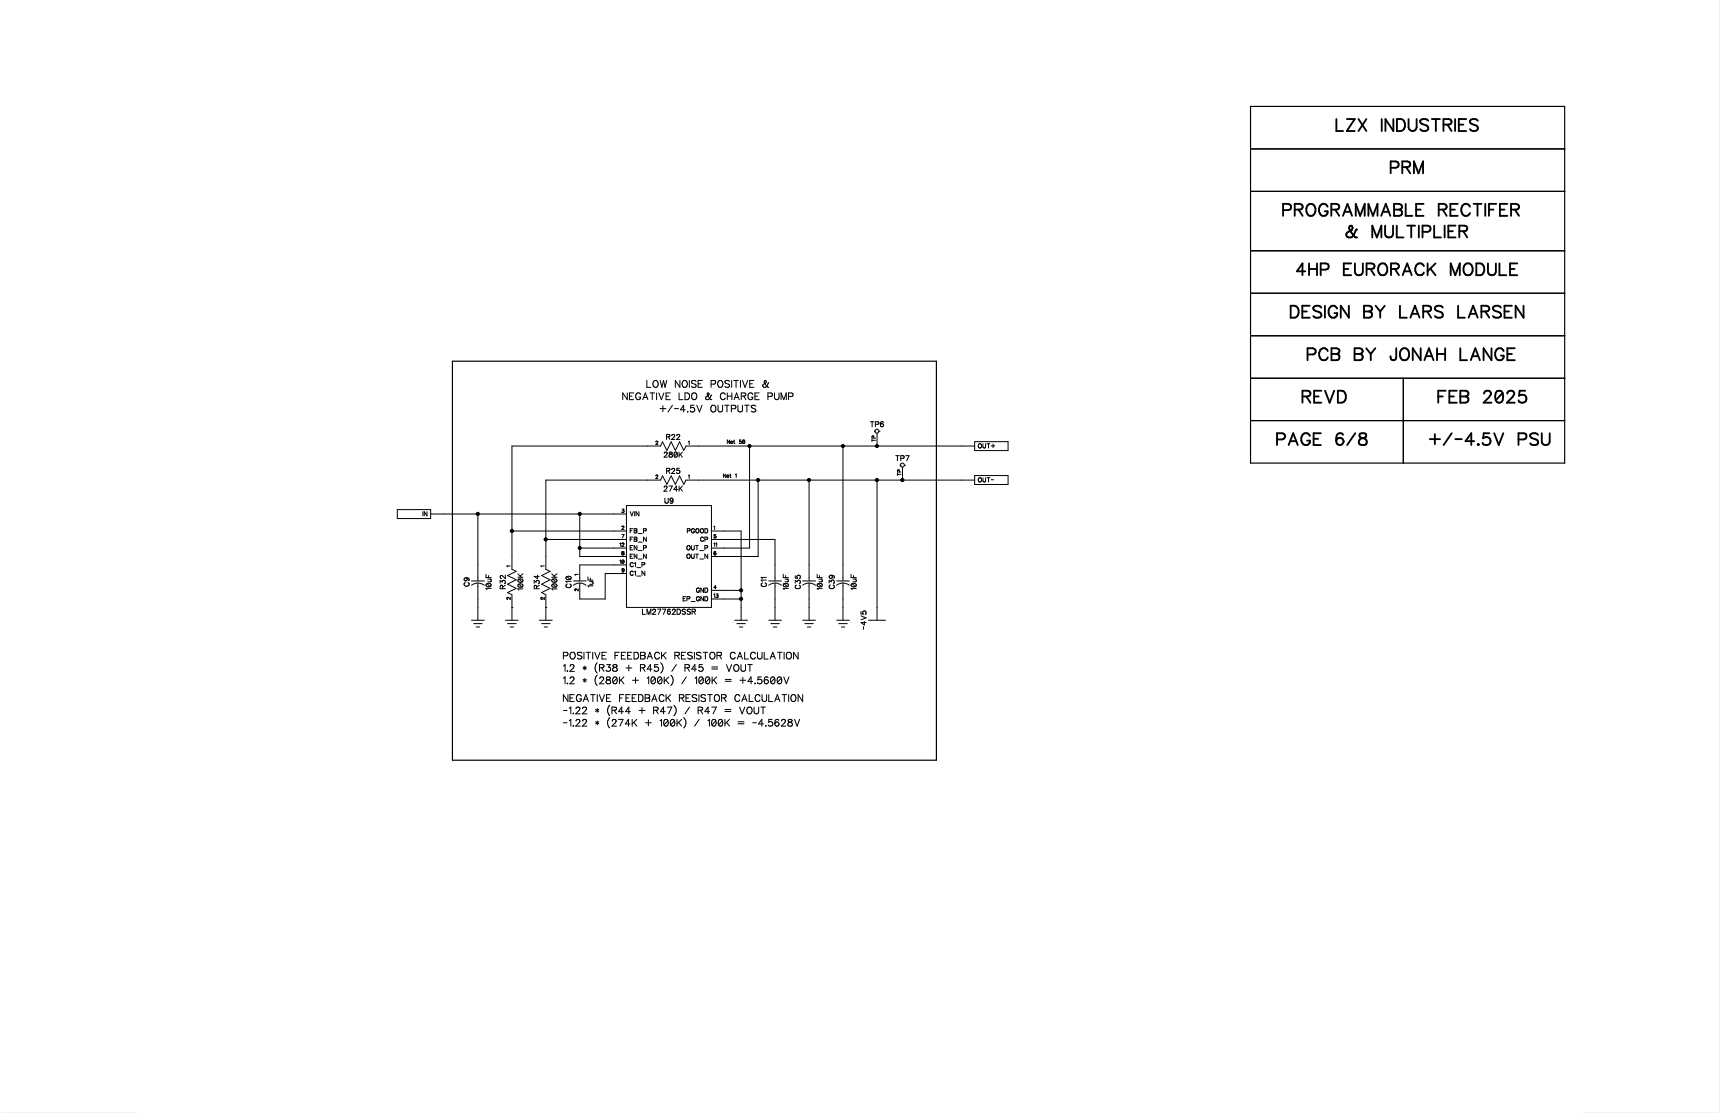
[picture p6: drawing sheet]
<svg xmlns="http://www.w3.org/2000/svg" width="432mm" height="279mm" viewBox="0 0 432 279" stroke-linecap="round" stroke-linejoin="round" font-family="sans-serif">
<g fill="#000" stroke="#000" stroke-width=".25">
<path d="M0 0h431.8v279.4h-431.8z"/>
<circle cx="188.2" cy="112" r=".38"/>
<circle cx="211.6" cy="112" r=".39"/>
<circle cx="220.1" cy="112" r=".39"/>
<circle cx="120" cy="129" r=".4"/>
<circle cx="128.5" cy="133.3" r=".4"/>
<circle cx="137" cy="135.4" r=".4"/>
<circle cx="145.6" cy="129" r=".39"/>
<circle cx="145.6" cy="137.6" r=".39"/>
<circle cx="190.3" cy="120.5" r=".4"/>
<circle cx="203.1" cy="120.5" r=".4"/>
<circle cx="220.2" cy="120.5" r=".4"/>
<circle cx="226.5" cy="120.5" r=".4"/>
<circle cx="186" cy="148.2" r=".4"/>
<circle cx="186" cy="150.3" r=".4"/>
</g>
<g fill="#fff" stroke="#fff" stroke-width=".25">
<path d="M0 0h431.8v279.4h-431.8z"/>
<path d="M34.7 0h362.3v279.4h-362.3z"/>
</g>
<g fill="none" stroke="#000" stroke-width=".25">
<path d="M157.5 98.6v1.7l-1.2-1.7v1.7M158 99.4h.7M159.1 98.6h-1.1v1.7h1.1M160.8 99a.64 .64 0 0 0-.7-.4 .64 .64 0 0 0-.5 .7v.4a.61 .61 0 0 0 .6 .6 .61 .61 0 0 0 .6-.6h-.4M161.6 99.8h.8M162.4 95.5v1.7h1M163.2 98.6h1.1M163.7 98.6v1.7M164.1 95.8a.78 .78 0 0 1 1.1 .1 .78 .78 0 0 1-.1 1.1 .78 .78 0 0 1-1.1-.1 .78 .78 0 0 1 .1-1.1zM164.8 98.6v1.7M165.4 98.6l.6 1.7 .7-1.7M165.7 95.5l.5 1.7 .4-1.7 .4 1.7 .4-1.7"/>
<path d="M167.2 99.4h.7M168.3 98.6h-1.1v1.7h1.1M170.5 98.6v1.7h.9M170.7 95.5v1.7l-1.2-1.7v1.7M171.4 95.8a.78 .78 0 0 1 1.1 .1 .78 .78 0 0 1-.1 1.1 .78 .78 0 0 1-1.1-.1 .78 .78 0 0 1 .1-1.1zM172 98.6h.6a.91 .91 0 0 1 .5 .9 .91 .91 0 0 1-.5 .8h-.6zM173.1 95.5v1.7M173.8 98.8l.3-.2a.82 .82 0 0 1 .9 .9 .82 .82 0 0 1-1.1 .7l-.2-.5zM174.8 95.8l-.2-.2a.62 .62 0 0 0-1 .3l.1 .3 1 .4 .1 .4-.2 .2a.74 .74 0 0 1-1-.2M175.3 96.4h.6M176.3 95.5h-1v1.7h1M178.5 96.4h1l.2-.3-.1-.4-1.1-.2v1.7"/>
<path d="M178.7 99.2h-.1a1.13 1.13 0 0 1-1.3 1l-.2-.2 .1-.3 .8-.7-.2-.4-.3 .2a1.77 1.77 0 0 0 1.2 1.5M180.3 95.8a.78 .78 0 0 1 1.1 .1 .78 .78 0 0 1-.1 1.1 .78 .78 0 0 1-1.1-.1 .78 .78 0 0 1 .1-1.1zM182.1 99a.64 .64 0 0 0-.7-.4 .64 .64 0 0 0-.6 .7v.4a.63 .63 0 0 0 .6 .6 .63 .63 0 0 0 .7-.4M182.6 98.6v1.7M182.6 99.4h1.1M183.1 95.8a.64 .64 0 0 0-.6-.3 .64 .64 0 0 0-.5 .4l.2 .3 .8 .3 .1 .5a.72 .72 0 0 1-1.1 0M183.7 95.5v1.7M183.7 98.6v1.7M184.2 95.5h1.1M184.5 99.8h.8M184.8 95.5v1.7M185.9 95.5v1.7"/>
<path d="M186.1 99.4h1l.1-.5-.4-.3h-.7v1.7M186.4 95.5l.6 1.7 .7-1.7M186.7 99.4l.5 .9M188.2 96.4h.7M189 99a.61 .61 0 0 0-.7-.4 .61 .61 0 0 0-.5 .7v.4a.6 .6 0 0 0 .6 .6 .6 .6 0 0 0 .6-.6h-.4M189.3 95.5h-1.1v1.7h1.1M189.5 99.4h.7M190.6 98.6h-1.1v1.7h1.1M192.8 99.5l1-.1v-.6l-1-.2v1.7M193 96.1l-.4 .6a.55 .55 0 0 1-.6 .6 .55 .55 0 0 1-.4-.7l.7-.5 .1-.3-.3-.3-.2 .3v.4l.8 1h.3M194.4 98.6v1.3l.5 .4 .4-.1 .3-.3v-1.3M198 99.5l.9-.1 .2-.5-.4-.3h-.7v1.7"/>
<path d="M161.4 100.3l.6-1.7 .6 1.7M164.7 111l.1-.3 .3 .2-.5 .7h.6M164.7 119.4v.1M164.7 119.3h.4v.2l-.5 .6h.6M164.7 119.3h.1M164.7 119.3v.1M165.7 102.6h1.5M166.4 101.9v1.4M166.8 113.8l.1-.3h.4l.2 .4-.8 .9h.9M167.3 118.2h.6l.3-.4-.3-.2h-.6v1.3M167.8 109.6l.4 .7M167.8 118.2l.4 .7"/>
<path d="M168.1 109.6h-.8M168.1 113.5v.4l.3 .1a.38 .38 0 0 1 .4 .5 .38 .38 0 0 1-.5 .3l-.2-.1-.2-.4 .8-.4v-.2zM168.1 109.6h.1M168.1 109.6v-.5h-.8v1.2M168.7 109.3l.4-.2 .3 .3-.8 .9h.8M168.7 117.9l.2-.3 .5 .2-.8 1.1h.8M168.7 109.3h.1M168.8 101.7l-1.1 1.7M169.3 102.6h1M169.9 109.3l.5-.2 .2 .3-.8 .9h.9M169.9 109.3h.1M170 113.7l-.1-.2h-.5l-.2 1"/>
<path d="M170 113.7l-.1 1h-.5l-.2-.2M170 113.7l-.8 .8M170.5 113.5v1.3M170.6 117.6h-.6l-.1 .5a.47 .47 0 0 1 .8 .2 .47 .47 0 0 1-.6 .6l-.3-.3M170.8 114l.5 .8M171.3 113.5l-.8 .8M172 102.9h-1.2l.8-1.2v1.7M172.6 103.3v.1zM172.8 110.9l.2-.2v.9M172.8 119.4l.2-.1v.8M174.2 101.7h-.8v.7a.61 .61 0 0 1 .9 0 .61 .61 0 0 1-.1 1 .61 .61 0 0 1-.9-.3M174.9 101.7l.7 1.7 .6-1.7"/>
<path d="M178.7 101.8l.2-.1a.82 .82 0 0 1 .8 .9 .82 .82 0 0 1-1 .7l-.3-.5zM180.3 101.7v1.3l.4 .4 .6-.2 .1-1.5M181.9 101.7h1.1M182.2 119v.8l-.6-.8v.8M182.5 119.5l.2 .3 .3-.1M182.5 119.4l.3-.1 .2 .2h-.5zM182.5 101.7v1.7M183.1 110.4v.9l-.5-.9v.9M183.2 119.3h.3M183.3 119v.7l.2 .1M183.4 111l.2 .3 .3-.1M183.5 110.8h.3l.1 .2h-.5z"/>
<path d="M183.6 102.6l1-.1 .1-.2v-.4l-1.1-.2v1.7M184.1 110.7h.3M184.3 110.4v.8l.2 .1M184.3 100.3l.6-1.7 .7 1.7M184.6 119.2l.2-.2v.8M185.3 101.7v1.3v.2l.5 .2 .5-.2 .1-1.5M185.6 111.2v.1M185.6 111.3h.1M186.1 110.4h-.4l-.1 .4a.3 .3 0 0 1 .4 0 .3 .3 0 0 1 .1 .4 .3 .3 0 0 1-.4 .1M186.9 110.6v.7l-.5-.1M186.9 110.6l-.4-.1-.1 .7M186.9 110.6l-.5 .6"/>
<path d="M186.9 101.7h1.2M187.5 101.7v1.7M188.2 112v25.6h-9.6M189.7 102l-.4-.3-.7 .3 .2 .4 .8 .3 .1 .3v.2l-.4 .2-.7-.2M196.1 100.3v-1.7l.7 1.7 .6-1.7v1.7M211.6 112v33.8M218.5 105.9h.9M218.9 110.5h.9M218.9 110.3v.5M218.9 105.9v1.2M219.4 110l-.1-.5h-.3l-.1 .5h.9M219.6 108.2h.1"/>
<path d="M219.6 108.2a.51 .51 0 0 1 .5-.5 .51 .51 0 0 1 .5 .5M219.6 108.2a.51 .51 0 0 0 .5 .6 .51 .51 0 0 0 .5-.6M220.2 112h.1M220.2 108.8v3.2M220.5 105.9h-.7v1.2M220.5 105.9l.1 .1M220.6 106l-.1 .5h-.7M220.7 108.2h.1M221 106.7l.1 .3 .3 .1M221.4 107.1h.1M221.4 106.3h.1M221.4 106.3l-.4 .4"/>
<path d="M221.4 106.3l.4 .4-.4 .4M221.7 106l-.5-.1-.2 .8M224.9 114.4h.8M225.3 114.4v1.3M225.3 118.8v.6M225.3 119.1h.9M225.8 118.5l-.1-.5h-.3l-.1 .5h.9M226 116.8h.1M226.1 115.1l.8-.1 .1-.2-.1-.4h-.8v1.3M226.6 117.3v3.2M227.1 116.8h.1M227.4 114.4h.8l-.6 1.3"/>
<path d="M244.7 112h-72.5l-.5 1.1-1.1-2.2-1.1 2.2-1-2.2-1.1 2.2-1.1-2.2-.5 1.1h-37.3v30.9l1.1 .5-2.2 1.1 2.2 1-2.2 1.1 2.2 1.1-2.2 1.1 1.1 .5v6.4M244.7 110.9h8.4v2.2h-8.4zM244.7 119.4h8.4v2.2h-8.4zM246.8 111.4v.9l.3 .2 .3-.2v-.9M246.8 119.9v.8l.3 .3 .3-.2v-.9M247.8 111.4h.7M247.8 119.9h.7M248.2 111.4v1.1M248.2 119.9v1.1M248.8 111.9h.9M249.3 111.5v.9M99.7 127.9h8.4v2.3h-8.4z"/>
<path d="M106.2 128.4v1.1M107.2 128.4v1.1l-.7-1.1v1.1M108.1 129h49.2M120 129v16.8M128.5 133.3h.1M128.5 133.3h28.8M137 135.4h20.3M145.5 129h.1M145.5 129v10.7h11.8M145.5 137.6h11.8M155.6 136.5l.2-.2v.9M156.1 134.2h.6l-.4 .8"/>
<path d="M156.1 132.2l.2-.1 .3 .1-.5 .7h.6M156.1 136.5l.4-.2 .1 .3-.5 .6h.6M156.1 136.5h.1M156.2 138.5v.2l.5 .3a.3 .3 0 0 1-.3 .3 .3 .3 0 0 1-.3-.3l.5-.4zM156.2 127.8h.4l-.2 .3a.29 .29 0 0 1 .2 .3 .29 .29 0 0 1-.2 .3 .29 .29 0 0 1-.3-.2M157.3 126.9h21.3v25.6h-21.3zM158.2 128.4l.4 1.1 .4-1.1M158.2 137.5h.4M158.2 139.6h.4M158.2 133.2h.4M158.2 135.3h.4M158.9 132.7h-.7v1.1"/>
<path d="M158.9 134.8h-.7v1.1M158.9 136.9h-.7v1.1h.7M158.9 139.1h-.7v1.1h.7M159.2 134.8l.6 .1 .1 .4h-.3l.3 .3-.1 .2-.6 .1zM159.2 132.7l.7 .1v.2l-.3 .2 .3 .1-.1 .4-.6 .1zM159.2 133.2h.4M159.2 135.3h.4M159.3 128.4v1.1M159.9 136.9v1.1l-.7-1.1v1.1M159.9 139.1v1.1l-.7-1.1v1.1M160.2 138.2h1M160.2 133.9h1"/>
<path d="M160.2 136.1h1M160.4 128.4v1.1l-.7-1.1v1.1M161.5 137.5h.6l.1-.4-.7-.2v1.1M161.5 133.3l.7-.1v-.4l-.7-.1v1.1M162.3 134.8v1.1l-.8-1.1v1.1M162.3 139.1v1.1l-.8-1.1v1.1M166.8 122.3l.2-.3 .5 .3-.8 1h.8M166.9 125.1l.1 1.1 .3 .1 .4-.1 .1-1.1M167.9 122h.9l-.7 1.3M169 125.5a.59 .59 0 0 1-.5 .8l-.3-.1M170.1 122.9h-.9l.6-.9v1.3M170.5 122v1.3"/>
<path d="M170.8 122.6l.5 .7M171.3 122l-.8 .9M172.6 133.3l.5-.1 .2-.3-.3-.2h-.4v1.1M172.6 137l.2-.1a.54 .54 0 0 1 .5 .6 .54 .54 0 0 1-.7 .5l-.2-.4zM173.6 136.9v.9l.3 .2 .3-.1 .1-1M173.6 139.1v.8l.3 .3 .3-.2 .1-.9M174.3 133a.39 .39 0 0 0-.4-.3 .39 .39 0 0 0-.3 .4l.2 .6h.4l.1-.4h-.2M174.6 136.9h.7M174.6 139.1h.7M174.8 132.8l.2-.1a.49 .49 0 0 1 .5 .6 .49 .49 0 0 1-.7 .3l-.1-.3zM175 136.9v1.1M175 139.1v1.1"/>
<path d="M175.7 138.2h.9M176.6 135.1l-.1-.2a.51 .51 0 0 0-.7 .5 .51 .51 0 0 0 .7 .4l.1-.2M177 137.5h.6v-.4l-.6-.2v1.1M177 132.7h.3a.58 .58 0 0 1 .4 .5 .58 .58 0 0 1-.4 .6h-.3zM177.6 135.3l-.6 .1M177.6 135.3v-.4l-.6-.1v1.1M177.6 135.3h.1M177.7 139.1v1.1l-.7-1.1v1.1M178.6 133.3h7.5v22.4M178.6 135.4h16v10.4M179.2 132.2l.2-.1v.8M179.2 136.5l.2-.2v.9"/>
<path d="M179.7 134.2h-.4v.4a.29 .29 0 0 1 .4 0 .29 .29 0 0 1 0 .4 .29 .29 0 0 1-.5-.1M179.7 138.6l-.4-.1-.1 .5M179.7 136.5l.2-.2v.9M190.3 120.5v19.2h-11.7M203.1 120.5h.1M203.1 120.5v25.3M220.2 120.5v35.2M226.6 120.5h.1M244.7 120.5h-72.5l-.5 1.1-1.1-2.1-1.1 2.1-1-2.1-1.1 2.1-1.1-2.1-.5 1h-28.8v22.4l1.1 .5-2.1 1.1 2.1 1-2.1 1.1 2.1 1.1-2.1 1.1 1 .5v6.4M248.8 120.4h.6M116.8 146.2a.54 .54 0 0 0-.1 .8 .54 .54 0 0 0 .8 0 .54 .54 0 0 0 0-.8M116.9 145a.64 .64 0 0 1 .9 .4l-.2 .4"/>
<path d="M118.4 145.8h3.2M118.4 155.7h3.2M118.4 146.9a2.66 2.66 0 0 1 3.2 0M118.9 156.5h2.1M119.5 157.4h.9M120 146.3v9.4M122 144.2v.8h1.3M122.3 146.5l-.3 .3 .1 .3 .5 .2 .5-.1M122.3 146.5l.5-.1 .4 .2 .1 .3-.2 .3M122.3 146.5l.8 .7M122.4 145.4h.9M122.6 144.5v.5"/>
<path d="M123.1 145.4l.2 .3-.1 .3h-.8M123.3 147.7h-1.3l.3 .3M125.6 146.4v-.7l.5 .4a.4 .4 0 0 1 .3-.4 .4 .4 0 0 1 .5 .3l-.3 .5M125.8 145.2h.1M126.2 147.8l-.1-.8-.3-.1-.2 .3v.6h1.3M126.9 144.4v.9l-.8-.8a.36 .36 0 0 0-.5 .2 .36 .36 0 0 0 .2 .5M126.9 146.9l-.7 .5M126.9 155.7h3.2M127.4 156.5h2.2M128.1 149.9v.6l-.7-.6-.1 .4 .2 .2M128.1 157.4h.8M128.1 142.1h-.8l.1 .2"/>
<path d="M128.5 152.5h.1M130 144.9h1.3M130 144.1l.9 .8M130.3 145.4l.9 .1v.5l-.1 .1M130.3 146.6l-.3 .3 .1 .3 1 .2M130.3 146.6h.4l.5 .2v.4l-.1 .2M130.3 145.4l-.3 .3 .1 .3 .5 .2 .5-.1M130.3 146.6l.8 .8M130.3 145.4l.8 .7M131.3 147.8h-1.3l.3 .3M131.3 144.1l-.7 .5M134.1 146.4v-.6l.5 .3a.43 .43 0 0 1 .4-.4 .43 .43 0 0 1 .4 .4 .43 .43 0 0 1-.3 .5"/>
<path d="M134.7 147.8v-.7l-.4-.2-.1 .2-.1 .7h1.3M135 144.4v.9l-.9-.6h1.3M135.4 146.9l-.7 .5M135.4 155.7h3.2M135.8 150l.2 .5M135.9 150h-.1M136 150.5h.1M136 156.5h2.1M136 149.9h.1M136 149.9l-.1 .1M136.6 157.4h.9M136.7 142.1h-.9l.2 .2"/>
<path d="M136.7 149.9v.6l-.7-.6M137 152.5h.1M138.5 144.9h1.3M138.5 144.1l.9 .8M138.8 145.4l.9 .1 .1 .3-.2 .3M138.8 146.6l-.3 .3 .1 .3 1 .2M138.8 146.6h.5l.4 .2 .1 .3-.2 .3M138.8 145.4l-.3 .3 .1 .3 .5 .2 .5-.1M138.8 146.6l.8 .8M138.8 145.4l.8 .7M139.8 147.8h-1.3l.3 .3M139.8 144.1l-.7 .5"/>
<path d="M142.3 144.7l-.2 .3 .1 .3 .9 .2M142.3 144.7h.5l.5 .1 .1 .4-.3 .3M142.3 144.7l.8 .8M142.4 146.6l-.1 .1a.61 .61 0 0 0 .3 .9 .61 .61 0 0 0 .8-.4v-.3l-.4-.3M143.4 145.9h-1.3l.2 .3M144 146.9a2.61 2.61 0 0 1 3.1 0M144 145.8h3.2M145.2 147.8v.5l-.7-.5-.2 .4 .2 .1M145.2 144.2h-.9l.2 .2M147.6 144.8v.8h1.3M148 146h.9M148.2 145.1v.5"/>
<path d="M148.6 146l.3 .3-.1 .3-.8 .1M148.9 147.1h-1.3l.2 .3M155.6 140.8l.2-.2v.8M156.1 143l.3 .3M156.1 143h.1M156.4 143.3h.1M156.4 142.7l-.3 .3M156.4 142.7h.1M156.4 142.7l.3 .3M156.6 140.8l-.4-.2-.1 .7M156.6 140.8l-.1 .6-.4-.1M156.6 140.8l-.5 .5"/>
<path d="M156.7 143l-.3 .3M156.7 143l-.2 .6-.3-.1M157.3 144h-5.4v6.4h-6.4v-4.1M157.3 141.8h-11.8v4M159 143.6a.39 .39 0 0 0-.5-.2 .39 .39 0 0 0-.3 .4v.2a.39 .39 0 0 0 .3 .4 .39 .39 0 0 0 .5-.2M159 141.5a.39 .39 0 0 0-.5-.3 .39 .39 0 0 0-.3 .4 .45 .45 0 0 0 .1 .6 .45 .45 0 0 0 .6 0l.1-.2M159.3 141.4l.3-.2v1.1M159.3 143.6l.3-.2v1M159.9 144.6h1M159.9 142.5h1M160.2 140.3h1M161.2 141.8l.6-.1v-.4l-.6-.1v1.1"/>
<path d="M161.3 152.9v1.3h.7M161.9 143.4v1l-.7-1v1M162.4 154.2v-1.3l.5 1.3 .5-1.3v1.3M163.9 153l-.1 .2M164 153l.3-.1 .3 .4-.8 .9h.8M164 153h-.1M165.1 152.9h.8l-.6 1.3M166.3 152.9h.8l-.6 1.3M168.3 153.1l-.4-.2a.67 .67 0 0 0-.3 .9M168.9 153l-.1 .2M168.9 153l.4-.1 .2 .4-.8 .9h.9M168.9 153h.1"/>
<path d="M170 152.9h.4a.71 .71 0 0 1 .5 .7 .71 .71 0 0 1-.5 .6h-.4zM171.5 150.3h.4M172.1 153.1l-.3-.2-.6 .2 .2 .3 .6 .3 .1 .3-.3 .2-.6-.2M172.2 149.8h-.7v1h.7M172.5 150.3h.6v-.4l-.6-.1v1M173.4 153.1l-.3-.2-.5 .1v.4l.6 .3 .2 .3-.3 .2-.6-.2M173.5 151h1M173.7 153.5l.8-.1v-.4l-.8-.1v1.3M174.2 153.5l.4 .7M175.6 150a.44 .44 0 0 0-.6 0 .44 .44 0 0 0 0 .6 .44 .44 0 0 0 .6 0v-.2h-.3M175.6 147.9a.39 .39 0 0 0-.5-.3 .39 .39 0 0 0-.3 .4l.1 .5 .2 .2 .5-.2v-.2h-.3M175.7 140.3h.9"/>
<path d="M176.6 147.6v1.1l-.7-1.1v1.1M176.6 149.8v1l-.7-1v1M177 147.6l.5 .1 .1 .2v.6l-.3 .2h-.3zM177 149.8h.3a.58 .58 0 0 1 .4 .5 .58 .58 0 0 1-.4 .5h-.3zM178.6 148.2h7.5M178.6 150.4h7.5M179.2 149.3l.2-.2v.9M179.8 149.1h.5l-.3 .3 .3 .1v.4l-.4 .1-.2-.2M179.8 147.5h-.6l.4-.5v.8M184.4 155.7h3.3M185 156.5h2.1M185.6 157.4h.9"/>
<path d="M191.4 146.3a.45 .45 0 0 0-.3 .6 .45 .45 0 0 0 .5 .3h.3a.45 .45 0 0 0 .5-.3 .45 .45 0 0 0-.3-.6M192.4 144.9h-1.3l.2 .3M192.4 145.6h-1.3l.2 .3M193 146.9a2.61 2.61 0 0 1 3.2 0M193 145.8h3.2M193 155.7h3.2M193.5 156.5h2.2M194.1 157.4h.9M194.6 146.3v9.4M196.6 144.2v.8h1.3M196.8 146.5l.6-.1 .5 .2v.5l-.2 .1M196.8 146.5l-.1 .1v.5l.5 .2 .5-.1"/>
<path d="M196.8 146.5l.9 .7M197.1 145.4h.8M197.2 144.5v.5M197.7 145.4l.2 .1v.5h-.8M197.9 147.7h-1.3l.2 .3M199.6 144.5v.6l.6 .1a.44 .44 0 0 1 0-.7 .44 .44 0 0 1 .7 .1 .44 .44 0 0 1-.2 .6M199.9 146.9a.46 .46 0 0 0-.3 .5 .46 .46 0 0 0 .5 .4h.3a.46 .46 0 0 0 .5-.4 .46 .46 0 0 0-.3-.5M200.2 145.8l-.1 .2-.5-.3v.7M200.2 145.7a.44 .44 0 0 1 .7 .2 .44 .44 0 0 1-.2 .6M200.2 145.7v.1M201.5 145.8h3.2M201.5 155.7h3.2"/>
<path d="M201.5 146.9a2.66 2.66 0 0 1 3.2 0M202.1 156.5h2.1M202.7 157.4h.8M203.1 146.3v9.4M205.1 144.2v.8h1.3M205.4 146.5l-.2 .1v.5l.5 .2 .5-.1M205.4 146.5l.5-.1 .5 .2v.5l-.2 .1M205.4 146.5l.8 .7M205.6 145.4h.8M205.7 144.5v.5M206.2 145.4l.2 .3v.3h-.8M206.4 147.7h-1.3l.3 .3"/>
<path d="M208.2 146.3v-.6l.5 .3a.43 .43 0 0 1 .6-.3 .43 .43 0 0 1-.1 .8M208.2 144.8h.1M208.2 144.8l.3 .4M208.4 146.9a.53 .53 0 0 0-.2 .7 .53 .53 0 0 0 .8 .2 .48 .48 0 0 0 .5-.4 .48 .48 0 0 0-.4-.5M208.5 145.2h.1M208.6 144.4l.8 .2 .1 .3-.2 .3M208.6 144.4l.4 .4M208.6 144.4l-.4 .4M209 144.8h.1M209 144.8l-.4 .4M210 146.9a2.66 2.66 0 0 1 3.2 0M210.1 145.8h3.1"/>
<path d="M210.1 155.7h3.1M210.6 156.5h2.1M211.2 157.4h.8M211.6 146.3v9.4M213.7 144.2v.8h1.3M213.9 146.5l-.2 .3v.3l.5 .2 .5-.1M213.9 146.5l.5-.1 .5 .2 .1 .3-.3 .3M213.9 146.5l.8 .7M214.1 145.4h.9M214.3 144.5v.5M214.7 145.4l.3 .3-.1 .3h-.8M215 147.7h-1.3l.2 .3"/>
<path d="M216.2 154.6l1.2 .5-1.2 .5M216.2 153.5v.6l.5 .1-.1-.3a.46 .46 0 0 1 .3-.5 .46 .46 0 0 1 .5 .2 .46 .46 0 0 1-.2 .6M216.8 157.3v.7M217 156v.9l-.8-.6h1.2M218 155.7h4.3M141.4 164.6l1-.1 .2-.2-.1-.4-1.1-.2v1.7M141.4 178.4h1M141.4 167.2l.5-.4v1.7M141.4 170.3l.5-.4v1.8M142.5 168.4v.1zM142.5 171.5v.2zM142.6 174.4v1.7l-1.2-1.7v1.7"/>
<path d="M142.9 177.8l.4-.3v1.7M143.1 175.2h.7M143.1 170.3l.4-.4h.3l.3 .4-.2 .5-.9 .9h1.2M143.1 167.3l.4-.5h.3l.3 .4-.2 .5-.9 .8h1.2M143.4 163.8a.81 .81 0 0 1 1 .8 .81 .81 0 0 1-1 .8l-.3-.6 .1-.7zM143.8 179.1h.2zM144.1 174.4h-1v1.7h1M144.6 177.9v-.1a.53 .53 0 0 1 .5-.3 .53 .53 0 0 1 .5 .3l-.3 .6-.8 .8h1.2M145.9 174.8a.63 .63 0 0 0-.7-.4 .63 .63 0 0 0-.5 .6 .69 .69 0 0 0 .3 1 .69 .69 0 0 0 .9-.3v-.3h-.4M146.1 164l-.4-.3-.6 .1-.2 .2 .2 .4 .9 .4 .1 .4-.2 .2a.74 .74 0 0 1-1-.2M146.3 177.9l.3-.4h.3l.3 .3-.2 .6-.8 .8h1.1M146.4 167.4l.8 .5"/>
<path d="M146.4 170.6l.8 .4M146.4 176.1l.7-1.7 .6 1.7M146.6 163.7v1.7M146.7 175.5h.8M146.8 167.2v1M146.8 170.3v1M147.1 163.7h1.2M147.2 167.4l-.8 .5M147.2 170.6l-.8 .4M147.7 163.7v1.7M148.3 174.4h1.1M148.8 163.7v1.7"/>
<path d="M148.8 174.4v1.7M149.3 163.7l.7 1.7 .6-1.7M149.5 178.1l.8 .5M149.9 174.4v1.7M149.9 177.8v1M149.9 166.4a1.82 1.82 0 0 0 0 2.6M149.9 169.5a1.78 1.78 0 0 0 0 2.6M150.3 178.1l-.8 .5M150.5 174.4l.6 1.7 .7-1.7M150.5 167.6h1l.1-.3v-.3l-1.1-.2v1.7M150.6 170.3l.3-.4h.3l.4 .4-.1 .3-1 1.1h1.1M151 167.6l.6 .9"/>
<path d="M151.1 164.5h.7M152.2 163.7h-1.1v1.7h1.1M152.3 175.2h.7M152.3 170v.5l.5 .2a.49 .49 0 0 1 .5 .4 .49 .49 0 0 1-.4 .6l-.6-.1-.2-.3a.82 .82 0 0 1 1-.8l.1-.3a.63 .63 0 0 0-.9-.2zM152.3 166.8h.9l-.5 .7a.58 .58 0 0 1 .4 .9 .58 .58 0 0 1-1-.2M153.1 177a1.82 1.82 0 0 0 0 2.7M153.3 174.4h-1v1.7h1M153.6 178.3l1-.1 .2-.2-.1-.4-1.1-.1v1.7M154 166.9v.5l.5 .2a.49 .49 0 0 1 .4 .4 .49 .49 0 0 1-.3 .5l-.6-.1-.2-.4 .3-.4 .7-.2 .1-.3a.67 .67 0 0 0-.9-.2zM154.2 178.3l.6 .9M154.4 164.5h.7M154.9 170.3v.4a.75 .75 0 0 1-.6 1l-.4-.4"/>
<path d="M154.9 170.3a.51 .51 0 0 0-.5-.4 .51 .51 0 0 0-.5 .4v1M154.9 170.3l-1 1M155.4 163.7h-1v1.7M155.5 169.9v1.8M155.5 175.2h.7M155.9 170.7l.7 1M156 164.5h.6M156.5 178.6h-1.2l.8-1.1v1.7M156.6 174.4h-1.1v1.7M156.6 169.9l-1.1 1.2M157.1 163.7h-1.1v1.7h1.1M157.1 175.2h.7"/>
<path d="M157.1 167.7h1.5M157.6 164.5h.6M157.9 167v1.4M158.2 174.4h-1.1v1.7h1.1M158.2 178.6h-1.1l.8-1.1v1.7M158.6 163.7h-1v1.7h1M158.7 175.2h.6M158.8 170.8h1.5M159.2 163.7h.5a.89 .89 0 0 1 .6 .9 .89 .89 0 0 1-.6 .8h-.5zM159.6 170.1v1.4M159.8 174.4h-1.1v1.7h1.1M160.3 174.4a.91 .91 0 0 1 1.1 .6 .91 .91 0 0 1-.5 1.1h-.6z"/>
<path d="M160.4 178.4h1.5M160.8 167.6h1l.1-.3-.1-.3-1-.2v1.7M160.8 163.7l1.1 .2 .1 .3-.5 .3 .5 .3-.2 .6h-1zM160.8 164.5h.7M161.2 177.6v1.5M161.4 167.6l.5 .9M162 174.4l1 .1v.5l-.3 .2 .4 .3-.2 .5-.9 .1zM162 175.2h.7M162.5 165.4l.7-1.7 .6 1.7M162.5 170.3l.4-.4v1.8M162.7 164.8h.8M163.6 176.1l.7-1.7 .6 1.7"/>
<path d="M163.7 168h-1.2l.8-1.2v1.7M163.9 175.5h.8M164.1 178.3l1-.1 .1-.2-.1-.4-1-.1v1.7M164.5 170.3a.52 .52 0 0 0-.5-.4 .52 .52 0 0 0-.5 .4v1M164.5 170.3v.4a.79 .79 0 0 1-.5 1l-.3-.1-.2-.3M164.5 170.3l-1 1M164.7 178.3l.5 .9M165.2 166.8h-.8l-.1 .8a.61 .61 0 0 1 .9 0 .61 .61 0 0 1-.1 .9 .61 .61 0 0 1-.9-.3M165.6 164.1a.64 .64 0 0 0-.8-.4 .64 .64 0 0 0-.5 .7v.4a.63 .63 0 0 0 .6 .7 .63 .63 0 0 0 .7-.5M165.9 166.4a1.73 1.73 0 0 1 0 2.6M166.1 163.7v1.7M166.1 170.3a.51 .51 0 0 0-.5-.4 .51 .51 0 0 0-.5 .4v1"/>
<path d="M166.1 170.3l.1 .4a.75 .75 0 0 1-.6 1l-.5-.4M166.1 170.3l-1 1M166.5 164.5l.7 .9M166.7 174.8a.63 .63 0 0 0-.7-.4 .63 .63 0 0 0-.5 .6 .69 .69 0 0 0 .3 1 .69 .69 0 0 0 .9-.3M166.8 169.9v1.8M167 178.6h-1.2l.8-1.1v1.7M167.1 170.7l.8 1M167.2 174.4v1.7M167.2 163.7l-1.1 1.1M167.5 177.5h1.2l-.8 1.7M167.6 175.1l.8 1M167.9 169.9l-1.1 1.2"/>
<path d="M168.4 174.4l-1.2 1.1M168.4 169.5a1.69 1.69 0 0 1 0 2.6M169.2 177a1.73 1.73 0 0 1 0 2.7M169.4 164.5h1l.2-.3-.1-.3-1.1-.2v1.7M169.8 166.8l-1.1 1.7M170 164.5l.6 .9M170.6 175.2l.9-.1 .2-.2-.1-.4-1-.1v1.7M171.1 164.5h.6M171.1 175.2l.6 .9M172 167.6h.9l.2-.3-.1-.3-1-.2v1.7M172.1 163.7h-1v1.7h1M172.2 175.2h.6"/>
<path d="M172.3 169.9l-1.1 1.8M172.6 167.6l.5 .9M173.1 177.5l-1.1 1.7M173.3 174.4h-1.1v1.7h1.1M173.8 164l-.4-.3-.8 .3 .2 .4 .9 .4 .1 .4a.72 .72 0 0 1-1.2 0M174.3 163.7v1.7M174.5 170.3l.4-.4v1.8M174.8 168h-1.1l.8-1.2v1.7M174.9 174.6a.64 .64 0 0 0-.6-.3 .64 .64 0 0 0-.5 .5l.1 .2 .9 .3 .1 .6a.72 .72 0 0 1-1.1 0M175.3 178.3l.9-.1 .2-.2-.1-.4-1-.1v1.7M175.5 174.4v1.7M175.9 178.3l.5 .9"/>
<path d="M176 164l-.4-.3-.8 .3 .2 .4 .9 .4 .1 .4a.72 .72 0 0 1-1.2 0M176.4 166.8h-.8l-.1 .8a.61 .61 0 0 1 .9 0 .61 .61 0 0 1-.1 .9 .61 .61 0 0 1-.9-.3M176.5 170.3l.1 .4a.79 .79 0 0 1-.5 1l-.4-.1-.2-.3M176.5 170.3a.52 .52 0 0 0-.5-.4 .52 .52 0 0 0-.5 .4v1M176.5 170.3l-1 1M176.5 163.7h1.2M177.1 163.7v1.7M177.1 174.6a.64 .64 0 0 0-.6-.3 .64 .64 0 0 0-.5 .5l.1 .2 .9 .3 .1 .6a.72 .72 0 0 1-1.1 0M177.7 174.4h1.1M178.1 170.3l.1 .4a.75 .75 0 0 1-.6 1l-.4-.4M178.1 178.6h-1.1l.8-1.1v1.7M178.1 170.3a.51 .51 0 0 0-.4-.4 .51 .51 0 0 0-.5 .4v1"/>
<path d="M178.1 170.3l-.9 1M178.2 174.4v1.7M178.4 164l.1-.2a.81 .81 0 0 1 1 .8 .81 .81 0 0 1-1 .8l-.3-.6zM178.7 177.5h1.1l-.8 1.7M178.7 167.4h1.5M178.7 167.9h1.5M178.8 169.9v1.8M179.2 170.7l.7 1M179.5 174.6a.78 .78 0 0 1 1.1 .2 .78 .78 0 0 1-.1 1.1 .78 .78 0 0 1-1.1-.2 .78 .78 0 0 1 .1-1.1zM179.9 169.9l-1.1 1.2M180 164.5h1l.1-.3-.1-.4-1-.1v1.7M180.6 164.5l.5 .9"/>
<path d="M181.1 175.2l1-.1 .2-.2-.1-.4-1.1-.1v1.7M181.7 175.2l.6 .9M182 178.6h1.5M182 178.1h1.5M182.1 170.6h1.5M182.1 171h1.5M182.4 166.8l.6 1.7 .7-1.7M184.4 167.1l.1-.2a.79 .79 0 0 1 1 .8 .79 .79 0 0 1-1 .7l-.3-.5zM184.6 164.1a.64 .64 0 0 0-.7-.4 .64 .64 0 0 0-.6 .7v.4a.63 .63 0 0 0 .6 .6 .63 .63 0 0 0 .7-.4M185.1 165.4l.7-1.7 .6 1.7M185.3 164.8h.8M185.7 177.5l.6 1.7 .7-1.7"/>
<path d="M185.7 174.8a.69 .69 0 0 0-.9-.4 .69 .69 0 0 0-.3 1 .63 .63 0 0 0 .5 .7 .63 .63 0 0 0 .7-.4M185.8 170.8h1.4M186 166.8v1.3l.1 .2 .4 .2 .6-.2 .1-1.5M186.2 176.1l.7-1.7 .6 1.7M186.5 175.5h.8M186.5 170.1v1.4M186.9 163.7v1.7h1M187.7 177.7l.3-.2a.82 .82 0 0 1 .8 .9 .82 .82 0 0 1-1 .7l-.3-.5zM187.7 166.8h1.1M188.1 174.4v1.7h1M188.3 166.8v1.7M189 171.1h-1.3l.9-1.2v1.8"/>
<path d="M189.3 177.5v1.2l.5 .5 .6-.3 .1-1.4M189.5 171.6h.2zM189.7 164.1a.64 .64 0 0 0-.8-.4 .64 .64 0 0 0-.5 .7v.4a.63 .63 0 0 0 .5 .6 .63 .63 0 0 0 .8-.4M190.2 163.7v1.2l.5 .5a.52 .52 0 0 0 .6-.5v-1.2M190.8 174.8a.69 .69 0 0 0-1-.4 .69 .69 0 0 0-.2 1 .63 .63 0 0 0 .5 .7 .63 .63 0 0 0 .7-.4M191 177.5h1.2M191.1 169.9h-.8l-.1 .8a.6 .6 0 0 1 1 0 .6 .6 0 0 1-.2 .9 .6 .6 0 0 1-.8-.3M191.3 174.4v1.2l.5 .5a.52 .52 0 0 0 .6-.5v-1.2M191.6 177.5v1.7M191.9 163.7v1.7h.9M192.8 170.2l-.1-.2a.53 .53 0 0 0-.8 .3v.8M193 174.4v1.7h1"/>
<path d="M193.3 165.4l.7-1.7 .6 1.7M193.6 164.8h.8M194.5 176.1l.7-1.7 .6 1.7M194.5 170.3l.1 .4a.75 .75 0 0 1-.7 1l-.4-.4M194.5 170.3a.51 .51 0 0 0-.5-.4 .51 .51 0 0 0-.5 .4v1M194.5 170.3l-1 1M194.7 175.5h.9M195.2 163.7h1.1M195.7 163.7v1.7M196.2 170.3a.55 .55 0 0 0-.5-.4 .55 .55 0 0 0-.5 .4v1M196.2 170.3l.1 .4a.79 .79 0 0 1-.6 1l-.4-.1-.1-.3M196.2 170.3l-1 1"/>
<path d="M196.3 174.4h1.2M196.8 169.9l.6 1.8 .7-1.8M196.8 163.7v1.7M196.9 174.4v1.7M197.5 164l.2-.2a.86 .86 0 0 1 1 .6 .86 .86 0 0 1-.5 1 .92 .92 0 0 1-.7-1.4zM198 174.4v1.7M198.7 174.6a.7 .7 0 0 1 .9-.1 .7 .7 0 0 1 .2 .9 .64 .64 0 0 1-.6 .7 .64 .64 0 0 1-.7-.7zM200.4 163.7v1.7l-1.2-1.7v1.7M201.5 174.4v1.7l-1.1-1.7v1.7M141.4 181.4h1M142.9 180.9l.4-.3v1.7M143.8 182.2h.2z"/>
<path d="M144.6 181l.3-.4 .5 .1 .2 .2-.3 .6-.8 .8h1.2M146.3 181l.3-.4 .5 .1 .1 .2-.2 .6-.8 .8h1.1M149.5 181.2l.8 .5M149.9 181v.9M150.3 181.2l-.8 .5M153.1 180.1a1.82 1.82 0 0 0 0 2.7M153.7 181l.3-.4 .5 .1 .2 .2-.3 .6-.8 .8h1.2M155.3 180.6h1.1l-.8 1.7M158.2 181.7h-1.2l.8-1.1v1.7M158.7 180.6v1.7M159.1 181.3l.8 1M159.9 180.6l-1.2 1.1"/>
<path d="M162.1 181.4h1.4M162.8 180.7v1.5M165.7 180.9l.4-.3v1.7M167.7 180.9a.52 .52 0 0 0-.5-.3 .52 .52 0 0 0-.5 .3v1.1M167.7 180.9l.1 .7-.3 .6a.55 .55 0 0 1-.8-.2M167.7 180.9l-1 1.1M169.3 180.9l.1 .4a.76 .76 0 0 1-.4 1l-.6-.3M169.3 180.9a.51 .51 0 0 0-.5-.3 .51 .51 0 0 0-.4 .3v1.1M169.3 180.9l-.9 1.1M170 180.6v1.7M170.3 181.3l.8 1M171.1 180.6l-1.1 1.1"/>
<path d="M171.6 180.1a1.73 1.73 0 0 1 0 2.7M175.5 180.6l-1.1 1.7M177.7 180.9l.4-.3v1.7M179.7 180.9a.52 .52 0 0 0-.5-.3 .52 .52 0 0 0-.5 .3v1.1M179.7 180.9l.1 .7-.3 .6a.55 .55 0 0 1-.8-.2M179.7 180.9l-1 1.1M181.4 180.9a.51 .51 0 0 0-.5-.3 .51 .51 0 0 0-.5 .3v1.1M181.4 180.9v.4a.76 .76 0 0 1-.4 1l-.6-.3M181.4 180.9l-1 1.1M182 180.6v1.7M182.4 181.3l.7 1M183.1 180.6l-1.1 1.1"/>
<path d="M185.3 181.2h1.5M185.3 181.7h1.5M189 181.4h.9M191.6 181.7h-1.2l.9-1.1v1.7M192.2 182.2h.1zM193.8 180.6h-.8v.7a.61 .61 0 0 1 .9 0 .61 .61 0 0 1-.1 .9 .61 .61 0 0 1-.9-.2M195.5 180.8v-.1a.58 .58 0 0 0-.9 .2l-.1 .8M196.2 181l.3-.4h.3l.4 .3-.3 .6-.8 .8h1.2M198 180.7v.4l.7 .3 .2 .3a.6 .6 0 0 1-.4 .6 .6 .6 0 0 1-.7-.3l.1-.4 .9-.5v-.3a.6 .6 0 0 0-.8-.1zM199.5 180.6l.6 1.7 .6-1.7"/>
<circle cx="226.5" cy="116.8" r=".51"/>
<circle cx="246" cy="111.9" r=".5"/>
<circle cx="168.6" cy="125.4" r=".39"/>
<circle cx="172.8" cy="139.6" r=".51"/>
<circle cx="176.2" cy="133.2" r=".49"/>
<circle cx="179.5" cy="139" r=".26"/>
<circle cx="246" cy="120.5" r=".49"/>
<circle cx="116.9" cy="145.4" r=".4"/>
<circle cx="167.9" cy="153.8" r=".39"/>
<circle cx="192.4" cy="171.1" r=".53"/>
<circle cx="195.1" cy="181.8" r=".54"/>
</g>
<path d="M313.9 26.7h78.9v89.5h-78.9zM313.9 37.4h78.9M313.9 48h78.9M313.9 62.9h78.9M313.9 73.6h78.9M113.6 90.7h121.5v100.1h-121.5zM313.9 84.3h78.9M313.9 95h78.9M352.3 95v21.2M313.9 105.6h78.9" fill="none" stroke="#000" stroke-width=".3"/>
<g fill="none" stroke="#000" stroke-width=".47">
<path d="M335.5 29.9v3h1.7M338.1 29.9h2l-2 3h2M341 29.9l2 3M343 29.9l-2 3M346.9 29.9v3M349.8 29.9v3l-2-3v3M350.7 29.9h1a1.6 1.6 0 0 1 1.1 1.5 1.6 1.6 0 0 1-1.1 1.5h-1zM353.6 29.9v2.1a1.02 1.02 0 0 0 1 .9 1.02 1.02 0 0 0 1-.9v-2.1M358.6 30.3a1.36 1.36 0 0 0-2.1 0l.3 .7 1.2 .5a.74 .74 0 0 1 .3 1.2 1.31 1.31 0 0 1-1.8-.3M359.5 29.9h2M360.5 29.9v3M362.4 31.3l1.7-.1a.68 .68 0 0 0 0-1.2l-1.7-.1v3"/>
<path d="M363.4 31.3l1 1.6M365.3 29.9v3M366.2 31.3h1.2M368.1 29.9h-1.9v3h1.9M371 30.3a1.12 1.12 0 0 0-1.1-.5 1.12 1.12 0 0 0-.9 .8l.3 .4 1.1 .5a.71 .71 0 0 1 .6 .5 .71 .71 0 0 1-.3 .7 1.27 1.27 0 0 1-1.7-.3M322.1 52.7l1.7-.1a.8 .8 0 0 0 .3-.8 .8 .8 0 0 0-.7-.6h-1.3v3M325 52.6l1.7-.1a.69 .69 0 0 0 0-1.1l-.4-.2h-1.3v3M326 52.6l1 1.6M328.3 51.6a1.11 1.11 0 0 1 1.2-.4 1.11 1.11 0 0 1 .7 1.1 1.34 1.34 0 0 1-.3 1.5 1.34 1.34 0 0 1-1.4 .3 1.92 1.92 0 0 1-.2-2.5zM333.3 51.9a1.11 1.11 0 0 0-1.3-.7 1.11 1.11 0 0 0-.9 1.1 1.34 1.34 0 0 0 .3 1.5 1.34 1.34 0 0 0 1.5 .3l.4-.6v-.5h-.7M334.2 52.6l1.7-.1a.69 .69 0 0 0 0-1.1l-.4-.2h-1.3v3M335.2 52.6l1 1.6"/>
<path d="M337.1 54.2l1.2-3 1.1 3M337.6 53.2h1.4M340.4 54.2v-3l1.1 3 1.1-3v3M340.7 57.6l-.4 .4a1.74 1.74 0 0 1-1.8 1.6 .7 .7 0 0 1-.5-.5 .7 .7 0 0 1 .3-.8l1-.5a.64 .64 0 0 0 .3-.6 .64 .64 0 0 0-.5-.6l-.3 .2a1.18 1.18 0 0 0 .3 1.4l1 1.3 .6 .1M343.5 54.2v-3l1.2 3 1.1-3v3M344.5 59.6v-3l1.2 3 1.1-3v3M346.8 54.2l1.1-3 1.1 3M347.2 53.2h1.4M347.7 56.6v2.2a1.01 1.01 0 0 0 1 .8 1.01 1.01 0 0 0 1-.8v-2.2M349.1 42.1h1.3l.4-.1a.8 .8 0 0 0 .3-.9 .8 .8 0 0 0-.7-.6h-1.3v3M350 51.2h1.2l.5 .2a.68 .68 0 0 1 0 1.1l-.5 .1 .5 .1a.79 .79 0 0 1 .3 .9 .79 .79 0 0 1-.8 .6h-1.2zM350 52.6h1.2"/>
<path d="M350.6 56.6v3h1.7M352 42l1.7-.2a.68 .68 0 0 0 0-1.1l-.4-.2h-1.3v3M352.9 51.2v3h1.7M353 42l1 1.5M353.3 56.6h2M354.3 56.6v3M355 43.5v-3l1.1 3 1.2-3v3M355.5 52.6h1.2M356.2 56.6v3M357.1 58.2h1.3l.4-.2a.77 .77 0 0 0 .3-.8 .77 .77 0 0 0-.7-.6h-1.3v3M357.4 51.2h-1.9v3h1.9M360 56.6v3h1.7"/>
<path d="M361.2 52.6l1.7-.1a.69 .69 0 0 0 0-1.1l-.4-.2h-1.3v3M362.2 52.6l1 1.6M362.7 56.6v3M363.6 58h1.1M364.1 52.6h1.2M365.4 56.6h-1.8v3h1.8M366 51.2h-1.9v3h1.9M366.4 58l1.7-.1a.74 .74 0 0 0 0-1.1l-1.7-.2v3M367.4 58l.9 1.6M369 51.9a1.11 1.11 0 0 0-1.2-.7 1.11 1.11 0 0 0-.9 1.1 1.34 1.34 0 0 0 .3 1.5 1.34 1.34 0 0 0 1.4 .3l.4-.6M370 51.2h1.9M370.9 51.2v3"/>
<path d="M372.9 51.2v3M373.8 52.6h1.1M375.6 51.2h-1.8v3M376.6 52.6h1.1M378.4 51.2h-1.8v3h1.8M379.3 52.6l1.7-.1a.69 .69 0 0 0 0-1.1l-.4-.2h-1.3v3M380.3 52.6l1 1.6M324 76.8h1a1.6 1.6 0 0 1 1.1 1.5 1.6 1.6 0 0 1-1.1 1.5h-1zM326.9 78.2h1.2M327.7 68.1h-2.1l1.4-2v3M328.6 66.1v3M328.6 67.5h2"/>
<path d="M328.8 76.8h-1.9v3h1.9M330.6 66.1v3M331.6 67.7h1.2l.4-.2a.77 .77 0 0 0 .3-.8 .77 .77 0 0 0-.7-.6h-1.2v3M331.7 77.2a1.13 1.13 0 0 0-1.1-.5 1.13 1.13 0 0 0-.9 .8l.3 .4 1.1 .4a.76 .76 0 0 1 .3 1.3 1.44 1.44 0 0 1-1.7-.3M332.6 76.8v3M335.7 77.5a1.11 1.11 0 0 0-1.3-.8 1.11 1.11 0 0 0-.9 1.2 1.32 1.32 0 0 0 .3 1.4 1.32 1.32 0 0 0 1.4 .3l.5-.6v-.4h-.7M337.4 67.5h1.1M338.6 76.8v3l-2-3v3M339.2 66.1h-1.8v3h1.8M340.1 66.1v2.1a1.01 1.01 0 0 0 1 .9 1.01 1.01 0 0 0 1-.9v-2.1M342.4 76.8h1.3l.4 .1a.68 .68 0 0 1 0 1.2l-.4 .1a.78 .78 0 0 1 .7 .8 .78 .78 0 0 1-.7 .8h-1.3zM342.4 78.2h1.3"/>
<path d="M343.1 67.5l1.7-.1a.68 .68 0 0 0 0-1.1l-1.7-.2v3M344 67.5l1.1 1.6M345.4 76.8l1.1 1.4M346.5 78.2v1.6M346.5 66.3a1.43 1.43 0 0 1 1.7 .6 1.43 1.43 0 0 1-.2 1.8 1.1 1.1 0 0 1-1.3 .4 1.1 1.1 0 0 1-.7-1.1 1.74 1.74 0 0 1 .5-1.7zM347.6 76.8l-1.1 1.4M349.2 67.5l1.7-.1a.68 .68 0 0 0 0-1.1l-1.7-.2v3M350.2 67.5l1 1.6M351.5 76.8v3h1.7M352.1 69.1l1.2-3 1.1 3M352.6 68.1h1.3M354.1 79.8l1.1-3 1.2 3"/>
<path d="M354.5 78.8h1.4M357.3 78.2l1.7-.1a.68 .68 0 0 0 0-1.2l-.4-.1h-1.3v3M357.5 66.8a1.12 1.12 0 0 0-1.3-.7 1.12 1.12 0 0 0-.9 1.2 1.32 1.32 0 0 0 .3 1.4 1.32 1.32 0 0 0 1.4 .3l.5-.6M358.3 78.2l1 1.6M358.4 66.1v3M359.1 67.4l1.3 1.7M360.4 66.1l-2 2M362.2 77.2a1.11 1.11 0 0 0-1.1-.5 1.11 1.11 0 0 0-.9 .8l.3 .4 1.2 .4a.76 .76 0 0 1 .2 1.3 1.44 1.44 0 0 1-1.7-.3M364.2 69.1v-3l1.1 3 1.2-3v3M366.1 76.8v3h1.6M368 66.3a1.43 1.43 0 0 1 1.7 .6 1.43 1.43 0 0 1-.3 1.8 1.1 1.1 0 0 1-1.2 .4 1.1 1.1 0 0 1-.8-1.1 1.74 1.74 0 0 1 .6-1.7zM368.7 79.8l1.1-3 1.2 3"/>
<path d="M369.1 78.8h1.4M370.6 66.1h1a1.57 1.57 0 0 1 1.1 1.5 1.57 1.57 0 0 1-1.1 1.5h-1zM371.9 78.2h1.3a.79 .79 0 0 0 .7-.9l-.3-.4-.4-.1h-1.3v3M372.9 78.2l1 1.6M373.5 66.1v2.1a1.01 1.01 0 0 0 1 .9 1.01 1.01 0 0 0 1-.9v-2.1M376.4 66.1v3h1.8M376.8 77.2a1.13 1.13 0 0 0-1.1-.5 1.13 1.13 0 0 0-.9 .8l.3 .4 1.1 .4a.76 .76 0 0 1 .3 1.3 1.44 1.44 0 0 1-1.7-.3M377.7 78.2h1.1M379.1 67.5h1.1M379.6 76.8h-1.9v3h1.9M380.9 66.1h-1.8v3h1.8M382.5 76.8v3l-2-3v3"/>
<path d="M327 99.5h1.3l.4-.1a.68 .68 0 0 0 0-1.2l-1.7-.1v3M328 99.5l1 1.6M328.3 89h1.3a.78 .78 0 0 0 .7-.8 .78 .78 0 0 0-.7-.8h-1.3v3M329.9 99.5h1.1M331.7 98.1h-1.8v3h1.8M332.7 98.1l1.1 3 1.1-3M333.3 88.1a1.11 1.11 0 0 0-1.2-.7 1.11 1.11 0 0 0-.9 1.2 1.34 1.34 0 0 0 .3 1.4 1.34 1.34 0 0 0 1.4 .3l.4-.6M334.3 87.4h1.2l.5 .2a.64 .64 0 0 1 0 1.1l-.5 .2 .5 .1a.79 .79 0 0 1 .3 .9 .79 .79 0 0 1-.8 .5h-1.2zM334.3 88.9h1.2M335.9 98.1h.9a1.6 1.6 0 0 1 1.1 1.5 1.6 1.6 0 0 1-1.1 1.5h-.9zM340.1 87.4h1.3a.79 .79 0 0 1 .7 .9l-.3 .4-.4 .2a.79 .79 0 0 1 .7 .5 .79 .79 0 0 1-.3 .9l-1.7 .1zM340.1 88.9h1.3"/>
<path d="M343 87.4l1.1 1.5M344.1 88.9v1.5M345.3 87.4l-1.2 1.5M350.5 87.4l-.1 2.7a.68 .68 0 0 1-1.2 0l-.1-.7M351.7 87.8l.3-.2a1.38 1.38 0 0 1 1.6 .4 1.38 1.38 0 0 1 0 1.7 1.11 1.11 0 0 1-1.3 .7 1.11 1.11 0 0 1-.8-1.1v-.7zM356.7 87.4v3l-2-3v3M357.6 90.4l1.1-3 1.2 3M358 89.4h1.5M360.8 88.9h2M360.8 87.4v3M361.1 99.5h1.1M362.8 87.4v3"/>
<path d="M362.9 98.1h-1.8v3M363.9 99.5h1.1M365.7 98.1h-1.8v3h1.8M366.6 99.5h1.3M366.6 98.1h1.3a.79 .79 0 0 1 .7 .8l-.3 .5-.4 .1a.78 .78 0 0 1 .8 .8 .78 .78 0 0 1-.8 .8h-1.3zM366.6 87.4v3h1.7M369.2 90.4l1.2-3 1.1 3M369.7 89.4h1.4M372.6 98.8l.3-.6 .3-.1 .8 .1a.66 .66 0 0 1 .1 1l-1.7 1.9h2M374.4 87.4v3l-2-3v3M377.2 98.6a.95 .95 0 0 0-.8-.5 .95 .95 0 0 0-.9 .5l-.1 .8 .1 1.1M377.2 98.6a2.57 2.57 0 0 1-.3 2.3 .94 .94 0 0 1-1.4-.4"/>
<path d="M377.2 98.6l-1.7 1.9M377.5 88.1a1.05 1.05 0 0 0-1.6-.5 1.75 1.75 0 0 0 .3 2.8 1.02 1.02 0 0 0 1.3-.7v-.4h-.7M378.4 98.8l.3-.6 .3-.1 .9 .1a.66 .66 0 0 1 .1 1l-1.7 1.9h2M378.4 88.9h1.2M380.3 87.4h-1.9v3h1.9M382.9 98.1h-1.4l-.2 1.3a1.06 1.06 0 0 1 1.6-.1 1.06 1.06 0 0 1-.1 1.6 1.06 1.06 0 0 1-1.6-.4M320.6 110.3h1.3a.78 .78 0 0 0 .7-.8 .78 .78 0 0 0-.7-.7h-1.3v2.9M323.5 111.7l1.2-2.9 1.1 2.9M323.9 110.7h1.4M328.8 109.4a1.12 1.12 0 0 0-1.2-.6 1.12 1.12 0 0 0-.9 1.1 1.32 1.32 0 0 0 .3 1.4 1.32 1.32 0 0 0 1.4 .3l.4-.6v-.4h-.7M329.8 110.2h1.1M331.6 108.8h-1.8v2.9h1.8"/>
<path d="M337.1 109.2a.88 .88 0 0 0-1.2-.3l-.3 .4-.2 1.4M340.2 108.8l-2 2.9M341.4 108.9a.63 .63 0 0 0 .3 1 1.19 1.19 0 0 1 1.4 1.3 1.04 1.04 0 0 1-1.2 .5 1.04 1.04 0 0 1-.8-1 1.29 1.29 0 0 1 1.5-.8 .63 .63 0 0 0 .3-1l-.5-.1zM358.9 110.2h2.6M360.2 109v2.5M364.4 108.8l-2 2.9M365.3 110.2h1.7M370.1 110.7h-2.2l1.5-1.9v2.9M371 111.6l.1-.1 .2 .1-.2 .1zM373.9 108.8h-1.4l-.2 1.2a1.06 1.06 0 0 1 1.6 0 1.06 1.06 0 0 1-.2 1.6 1.06 1.06 0 0 1-1.5-.4M375.1 108.8l1.2 2.9 1.1-2.9M381.2 110.3h1.3a.79 .79 0 0 0 .7-.8 .79 .79 0 0 0-.7-.7h-1.3v2.9"/>
<path d="M386.1 109.2a1.14 1.14 0 0 0-2 .2l.3 .5 1.2 .4a.74 .74 0 0 1 .3 1.3 1.44 1.44 0 0 1-1.8-.3M387.1 108.8v2.1a1.01 1.01 0 0 0 .9 .8 1.01 1.01 0 0 0 1-.8v-2.1"/>
<circle cx="336.4" cy="110.8" r=".92"/>
</g>
<g font-size="5.9">
<text x="335.3" y="33.8">LZX INDUSTRIES</text>
<text x="348.9" y="44.4">PRM</text>
<text x="321.9" y="55.1">PROGRAMMABLE RECTIFER</text>
<text x="337.7" y="60.5">&amp; MULTIPLIER</text>
<text x="325.3" y="70">4HP EURORACK MODULE</text>
<text x="323.8" y="80.7">DESIGN BY LARS LARSEN</text>
<text x="328" y="91.3">PCB BY JONAH LANGE</text>
<text x="326.7" y="102">REVD</text>
<text x="360.8" y="102">FEB 2025</text>
<text x="320.3" y="112.6">PAGE 6/8</text>
<text x="358.7" y="112.6">+/-4.5V PSU</text>
</g>
<g font-size="3.4">
<text x="156.2" y="100.9">NEGATIVE LDO &amp; CHARGE PUMP</text>
<text x="162.3" y="97.8">LOW NOISE POSITIVE &amp;</text>
<text x="165.6" y="104">+/-4.5V OUTPUTS</text>
<text x="141.3" y="166">POSITIVE FEEDBACK RESISTOR CALCULATION</text>
<text x="141.3" y="169.1">1.2 * (R38 + R45) / R45 = VOUT</text>
<text x="141.3" y="172.2">1.2 * (280K + 100K) / 100K = +4.5600V</text>
<text x="141.3" y="176.6">NEGATIVE FEEDBACK RESISTOR CALCULATION</text>
<text x="141.3" y="179.7">-1.22 * (R44 + R47) / R47 = VOUT</text>
<text x="141.3" y="182.8">-1.22 * (274K + 100K) / 100K = -4.5628V</text>
</g>
<g font-size="2.5">
<text x="218.4" y="107.5">TP6</text>
<text x="167.2" y="110.7">R22</text>
<text x="166.6" y="115.2">280K</text>
<text x="167.2" y="119.3">R25</text>
<text x="224.8" y="116.1">TP7</text>
<text x="166.6" y="123.7">274K</text>
<text x="166.8" y="126.7">U9</text>
<text x="118.2" y="147.2" transform="rotate(-90 118.2 147.2)">C9</text>
<text x="123.7" y="148.1" transform="rotate(-90 123.7 148.1)">10uF</text>
<text x="127.2" y="147.9" transform="rotate(-90 127.2 147.9)">R32</text>
<text x="131.7" y="148.2" transform="rotate(-90 131.7 148.2)">100K</text>
<text x="135.8" y="147.9" transform="rotate(-90 135.8 147.9)">R34</text>
<text x="140.2" y="148.2" transform="rotate(-90 140.2 148.2)">100K</text>
<text x="143.8" y="147.6" transform="rotate(-90 143.8 147.6)">C10</text>
<text x="149.3" y="147.5" transform="rotate(-90 149.3 147.5)">1uF</text>
<text x="192.8" y="147.4" transform="rotate(-90 192.8 147.4)">C11</text>
<text x="198.3" y="148.1" transform="rotate(-90 198.3 148.1)">10uF</text>
<text x="201.3" y="147.9" transform="rotate(-90 201.3 147.9)">C35</text>
<text x="206.8" y="148.1" transform="rotate(-90 206.8 148.1)">10uF</text>
<text x="209.8" y="147.9" transform="rotate(-90 209.8 147.9)">C39</text>
<text x="215.3" y="148.1" transform="rotate(-90 215.3 148.1)">10uF</text>
<text x="161.2" y="154.6">LM27762DSSR</text>
<text x="217.8" y="158.1" transform="rotate(-90 217.8 158.1)">-4V5</text>
</g>
<g font-size="2.1">
<text x="245.5" y="112.8">OUT+</text>
<text x="245.5" y="121.3">OUT-</text>
<text x="106.1" y="129.8">IN</text>
<text x="158.1" y="129.8">VIN</text>
<text x="158.1" y="134.1">FB_P</text>
<text x="158.1" y="136.2">FB_N</text>
<text x="172.5" y="134.1">PGOOD</text>
<text x="175.8" y="136.2">CP</text>
<text x="158.1" y="138.4">EN_P</text>
<text x="158.1" y="140.5">EN_N</text>
<text x="158.1" y="142.6">C1_P</text>
<text x="172.4" y="138.4">OUT_P</text>
<text x="172.4" y="140.5">OUT_N</text>
<text x="158.1" y="144.8">C1_N</text>
<text x="174.7" y="149">GND</text>
<text x="171.4" y="151.2">EP_GND</text>
</g>
<g font-size="1.7">
<text x="164.6" y="111.9">2</text>
<text x="172.8" y="111.9">1</text>
<text x="182.5" y="111.6">Net 50</text>
<text x="220" y="110.9" transform="rotate(-90 220 110.9)">TP</text>
<text x="226.4" y="119.4" transform="rotate(-90 226.4 119.4)">TP</text>
<text x="164.6" y="120.4">2</text>
<text x="172.8" y="120.4">1</text>
<text x="181.6" y="120.1">Net 1</text>
<text x="156" y="128.9">3</text>
<text x="155.5" y="137.4">12</text>
<text x="156" y="133.2">2</text>
<text x="156" y="135.3">7</text>
<text x="179.2" y="135.3">5</text>
<text x="179.2" y="137.4">11</text>
<text x="179.2" y="133.2">1</text>
<text x="128.4" y="142.3" transform="rotate(-90 128.4 142.3)">1</text>
<text x="136.9" y="142.3" transform="rotate(-90 136.9 142.3)">1</text>
<text x="155.5" y="141.7">10</text>
<text x="156" y="139.6">8</text>
<text x="156.1" y="143.8">9</text>
<text x="179.2" y="139.6">6</text>
<text x="145.4" y="148.4" transform="rotate(-90 145.4 148.4)">2</text>
<text x="145.4" y="144.5" transform="rotate(-90 145.4 144.5)">1</text>
<text x="179.2" y="148.1">4</text>
<text x="128.4" y="150.5" transform="rotate(-90 128.4 150.5)">2</text>
<text x="136.9" y="150.5" transform="rotate(-90 136.9 150.5)">2</text>
<text x="179.2" y="150.2">13</text>
</g>
</svg>
